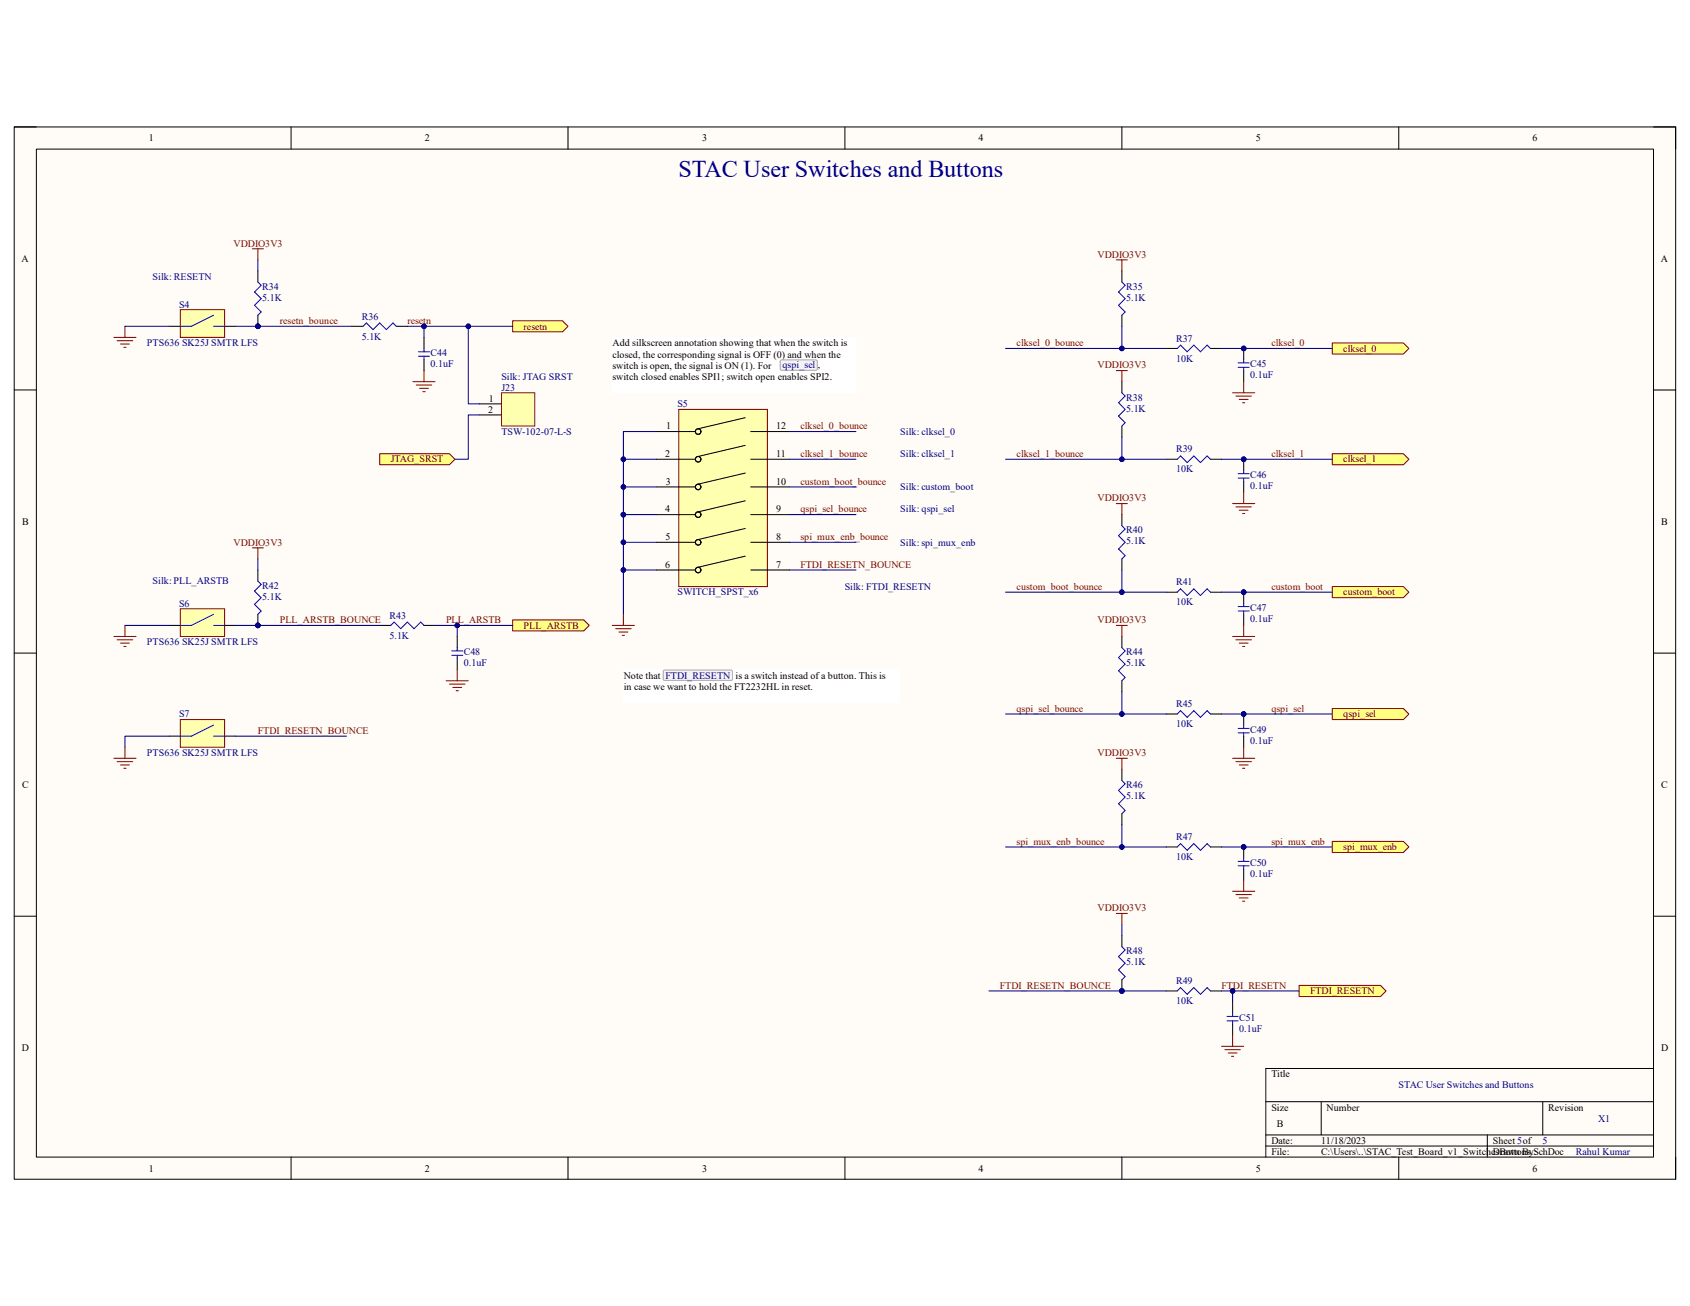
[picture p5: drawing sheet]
<svg xmlns="http://www.w3.org/2000/svg" width="279mm" height="216mm" viewBox="0 0 279 216" stroke-linecap="round" stroke-linejoin="round" font-family="sans-serif">
<path d="M2.3 21h274.7v173.9h-274.7z" fill-rule="evenodd" fill="#fffcf8"/>
<path d="M2.3 21h274.7v173.9h-274.7z" fill="none" stroke="#000" stroke-width=".17"/>
<path d="M6 24.6h267.4v166.7h-267.4z" fill-rule="evenodd" fill="#fffcf8"/>
<g fill="none" stroke="#000" stroke-width=".17">
<path d="M2.3 21h3.7M6 24.6h267.4v166.7h-267.4zM48.1 21v3.6M93.9 21v3.6M139.7 21v3.6M185.5 21v3.6M231.2 21v3.6M273.4 21h3.6v3.6M2.3 64.5h3.7M273.4 64.5h3.6M2.3 108h3.7M273.4 108h3.6"/>
<path d="M2.3 151.5h3.7M273.4 151.5h3.6M273.4 176.6h-64.1v14.7M48.1 191.3v3.6M93.9 191.3v3.6M139.7 191.3v3.6M185.5 191.3v3.6M209.3 182.1h64.1M209.3 187.6h64.1M209.3 189.5h64.1M218.4 182.1v5.5M231.2 191.3v3.6"/>
<path d="M245.9 187.6v3.7M255.1 182.1v5.5M277 191.3v3.6"/>
</g>
<path d="M29.8 51.2h7.3v4.6h-7.3z" fill-rule="evenodd" fill="#ffffb0"/>
<path d="M29.8 51.2h7.3v4.6h-7.3z" fill="none" stroke="#800000" stroke-width=".17"/>
<path d="M35.3 52.1l-3.7 1.8h-1.8M35.3 53.9h1.8" fill="none" stroke="#00f" stroke-width=".17"/>
<path d="M28 53.9h1.8M37.1 53.9h1.9" fill="none" stroke="#000" stroke-width=".17"/>
<circle cx="42.6" cy="53.9" r=".37" fill="#000080"/>
<circle cx="42.6" cy="53.9" r=".37" fill="none" stroke="#000080" stroke-width=".17"/>
<path d="M42.6 44.8v1.8M42.6 52.1v1.8" fill="none" stroke="#000" stroke-width=".17"/>
<circle cx="42.6" cy="53.9" r=".37" fill="#000080"/>
<circle cx="42.6" cy="53.9" r=".37" fill="none" stroke="#000080" stroke-width=".17"/>
<path d="M42.6 46.6l.6 .6-1.1 1.1 1.1 1.1-1.1 1.1 1.1 1.1-.6 .5M60 53.9l.6-.5 1.1 1.1 1.1-1.1 1.1 1.1 1.1-1.1 .5 .5M69.2 58.2h1.8M69.2 58.9h1.8M70.1 57.6v.6M70.1 58.9v.5" fill="none" stroke="#00f" stroke-width=".17"/>
<path d="M18.8 55.8h3.7M19.4 56.3h2.5M19.9 56.9h1.5M20.5 57.4h.3M20.7 53.9v1.9M41.7 41.1h1.8M42.6 41.1v1.9M68.3 63.1h3.6M68.8 63.6h2.6M69.4 64.2h1.4M69.9 64.7h.4M70.1 61.3v1.8" fill="none" stroke="#800000" stroke-width=".17"/>
<path d="M58.2 53.9h1.8M65.5 53.9h1.9M70.1 55.8v1.8M70.1 59.4v1.9" fill="none" stroke="#000" stroke-width=".17"/>
<path d="M29.8 100.6h7.3v4.6h-7.3z" fill-rule="evenodd" fill="#ffffb0"/>
<path d="M29.8 100.6h7.3v4.6h-7.3z" fill="none" stroke="#800000" stroke-width=".17"/>
<path d="M35.3 101.6l-3.7 1.8h-1.8M35.3 103.4h1.8" fill="none" stroke="#00f" stroke-width=".17"/>
<path d="M28 103.4h1.8M37.1 103.4h1.9" fill="none" stroke="#000" stroke-width=".17"/>
<circle cx="42.6" cy="103.4" r=".37" fill="#000080"/>
<circle cx="42.6" cy="103.4" r=".37" fill="none" stroke="#000080" stroke-width=".17"/>
<path d="M42.6 94.2v1.9M42.6 101.6v1.8" fill="none" stroke="#000" stroke-width=".17"/>
<circle cx="42.6" cy="103.4" r=".37" fill="#000080"/>
<circle cx="42.6" cy="103.4" r=".37" fill="none" stroke="#000080" stroke-width=".17"/>
<path d="M185.5 46.6l.5 .6-1.1 1.1 1.1 1.1-1.1 1.1 1.1 1.1-.5 .5M194.6 57.6l.6-.5 1.1 1.1 1.1-1.1 1.1 1.1 1.1-1.1 .5 .5M42.6 96.1l.6 .5-1.1 1.1 1.1 1.1-1.1 1.1 1.1 1.1-.6 .6M64.6 103.4l.6-.6 1.1 1.1 1.1-1.1 1.1 1.1 1-1.1 .6 .6M74.7 107.6h1.8M74.7 108.3h1.8M75.6 107.1v.5M75.6 108.3v.6" fill="none" stroke="#00f" stroke-width=".17"/>
<g fill="none" stroke="#800000" stroke-width=".17">
<path d="M184.6 43h1.8M185.5 43v1.8M41.7 90.6h1.8M42.6 90.6v1.8M18.8 105.2h3.7M19.4 105.8h2.5M19.9 106.3h1.5M20.5 106.9h.3M20.7 103.4v1.8M73.8 112.5h3.6M74.3 113.1h2.6M74.9 113.6h1.4"/>
<path d="M75.4 114.2h.4M75.6 110.7v1.8M101.2 103.4h3.7M101.8 103.9h2.5M102.3 104.5h1.5M102.9 105h.3M103.1 101.6v1.8"/>
</g>
<path d="M185.5 44.8v1.8M185.5 52.1v1.8M192.8 57.6h1.8M200.1 57.6h1.9M62.8 103.4h1.8M70.1 103.4h1.8M75.6 105.2v1.9M75.6 108.9v1.8" fill="none" stroke="#000" stroke-width=".17"/>
<circle cx="205.6" cy="57.6" r=".37" fill="#000080"/>
<circle cx="205.6" cy="57.6" r=".37" fill="none" stroke="#000080" stroke-width=".17"/>
<path d="M205.6 57.6v1.8" fill="none" stroke="#000" stroke-width=".17"/>
<circle cx="205.6" cy="57.6" r=".37" fill="#000080"/>
<circle cx="205.6" cy="57.6" r=".37" fill="none" stroke="#000080" stroke-width=".17"/>
<path d="M185.5 63.1v1.8M185.5 70.4v1.9M192.8 75.9h1.8M200.1 75.9h1.9M205.6 61.3v1.8" fill="none" stroke="#000" stroke-width=".17"/>
<path d="M204.7 60h1.8M205.6 59.4v.6M185.5 64.9l.5 .6-1.1 1.1 1.1 1.1-1.1 1.1 1.1 1.1-.5 .5M194.6 75.9l.6-.5 1.1 1.1 1.1-1.1 1.1 1.1 1.1-1.1 .5 .5M204.7 60.7h1.8M205.6 60.7v.6" fill="none" stroke="#00f" stroke-width=".17"/>
<path d="M184.6 61.3h1.8M185.5 61.3v1.8M203.8 64.9h3.6M204.3 65.5h2.6M204.9 66h1.4M205.4 66.6h.4M205.6 63.1v1.8" fill="none" stroke="#800000" stroke-width=".17"/>
<circle cx="205.6" cy="75.9" r=".37" fill="#000080"/>
<circle cx="205.6" cy="75.9" r=".37" fill="none" stroke="#000080" stroke-width=".17"/>
<path d="M205.6 75.9v1.9" fill="none" stroke="#000" stroke-width=".17"/>
<circle cx="205.6" cy="75.9" r=".37" fill="#000080"/>
<circle cx="205.6" cy="75.9" r=".37" fill="none" stroke="#000080" stroke-width=".17"/>
<path d="M205.6 79.6v1.8M185.5 85.1v1.8M185.5 92.4v1.8M192.8 97.9h1.8M200.1 97.9h1.9" fill="none" stroke="#000" stroke-width=".17"/>
<path d="M204.7 78.3h1.8M204.7 79h1.8M205.6 77.8v.5M205.6 79v.6M185.5 86.9l.5 .6-1.1 1.1 1.1 1.1-1.1 1.1 1.1 1.1-.5 .5M194.6 97.9l.6-.6 1.1 1.1 1.1-1.1 1.1 1.1 1.1-1.1 .5 .6" fill="none" stroke="#00f" stroke-width=".17"/>
<path d="M184.6 83.2h1.8M185.5 83.2v1.9M203.8 83.2h3.6M204.3 83.8h2.6M204.9 84.3h1.4M205.4 84.9h.4M205.6 81.4v1.8" fill="none" stroke="#800000" stroke-width=".17"/>
<circle cx="205.6" cy="97.9" r=".37" fill="#000080"/>
<circle cx="205.6" cy="97.9" r=".37" fill="none" stroke="#000080" stroke-width=".17"/>
<path d="M205.6 97.9v1.8" fill="none" stroke="#000" stroke-width=".17"/>
<circle cx="205.6" cy="97.9" r=".37" fill="#000080"/>
<circle cx="205.6" cy="97.9" r=".37" fill="none" stroke="#000080" stroke-width=".17"/>
<path d="M185.5 105.2v1.9M185.5 112.5v1.9M192.8 118h1.8M200.1 118h1.9M205.6 101.6v1.8" fill="none" stroke="#000" stroke-width=".17"/>
<path d="M205.6 99.7v.6M185.5 107.1l.5 .5-1.1 1.1 1.1 1.1-1.1 1.1 1.1 1.1-.5 .5M194.6 118l.6-.5 1.1 1.1 1.1-1.1 1.1 1.1 1.1-1.1 .5 .5M204.7 100.3h1.8M204.7 101h1.8M205.6 101v.6" fill="none" stroke="#00f" stroke-width=".17"/>
<path d="M184.6 103.4h1.8M185.5 103.4v1.8M203.8 105.2h3.6M204.3 105.8h2.6M204.9 106.3h1.4M205.4 106.9h.4M205.6 103.4v1.8" fill="none" stroke="#800000" stroke-width=".17"/>
<circle cx="205.6" cy="118" r=".37" fill="#000080"/>
<circle cx="205.6" cy="118" r=".37" fill="none" stroke="#000080" stroke-width=".17"/>
<path d="M205.6 118v1.9" fill="none" stroke="#000" stroke-width=".17"/>
<circle cx="205.6" cy="118" r=".37" fill="#000080"/>
<circle cx="205.6" cy="118" r=".37" fill="none" stroke="#000080" stroke-width=".17"/>
<path d="M205.6 121.7v1.8" fill="none" stroke="#000" stroke-width=".17"/>
<path d="M205.6 119.9v.5M204.7 120.4h1.8M204.7 121.1h1.8M205.6 121.1v.6" fill="none" stroke="#00f" stroke-width=".17"/>
<path d="M203.8 125.4h3.6M204.3 125.9h2.6M204.9 126.5h1.4M205.4 127h.4M205.6 123.5v1.9" fill="none" stroke="#800000" stroke-width=".17"/>
<path d="M84.8 53h8.2l.9 .9-.9 1h-8.2z" fill-rule="evenodd" fill="#ffff80"/>
<path d="M84.8 53h8.2l.9 .9-.9 1h-8.2z" fill="none" stroke="#800000" stroke-width=".17"/>
<path d="M84.8 102.5h11.7l.9 .9-.9 .9h-11.7z" fill-rule="evenodd" fill="#ffff80"/>
<path d="M84.8 102.5h11.7l.9 .9-.9 .9h-11.7z" fill="none" stroke="#800000" stroke-width=".17"/>
<path d="M220.3 56.7h11.7l.9 .9-.9 .9h-11.7z" fill-rule="evenodd" fill="#ffff80"/>
<path d="M220.3 56.7h11.7l.9 .9-.9 .9h-11.7z" fill="none" stroke="#800000" stroke-width=".17"/>
<path d="M220.3 75h11.7l.9 .9-.9 .9h-11.7z" fill-rule="evenodd" fill="#ffff80"/>
<path d="M220.3 75h11.7l.9 .9-.9 .9h-11.7z" fill="none" stroke="#800000" stroke-width=".17"/>
<path d="M220.3 97h11.7l.9 .9-.9 .9h-11.7z" fill-rule="evenodd" fill="#ffff80"/>
<path d="M220.3 97h11.7l.9 .9-.9 .9h-11.7z" fill="none" stroke="#800000" stroke-width=".17"/>
<path d="M220.3 117.1h11.7l.9 .9-.9 1h-11.7z" fill-rule="evenodd" fill="#ffff80"/>
<path d="M220.3 117.1h11.7l.9 .9-.9 1h-11.7z" fill="none" stroke="#800000" stroke-width=".17"/>
<path d="M101.2 55.8h40.3v9.1h-40.3z" fill-rule="evenodd" fill="#fff"/>
<path d="M101.2 55.8h40.3v9.1h-40.3z" fill="none" stroke="#fff" stroke-width=".17"/>
<path d="M129 59.6l5.9-.1 .2 .2v1.3l-.2 .2h-5.7l-.2-.2z" fill-rule="evenodd" fill="#f5f5f5"/>
<path d="M129 59.6l5.9-.1 .2 .2v1.3l-.2 .2h-5.7l-.2-.2z" fill="none" stroke="#a9a9a9" stroke-width=".17"/>
<path d="M82.9 64.9h5.5v5.5h-5.5z" fill-rule="evenodd" fill="#ffffb0"/>
<path d="M82.9 64.9h5.5v5.5h-5.5z" fill="none" stroke="#85200c" stroke-width=".17"/>
<path d="M79.3 66.8h3.6M79.3 68.6h3.6" fill="none" stroke="#000" stroke-width=".17"/>
<path d="M62.8 75h11.5l.9 .9-.9 .9h-11.5z" fill-rule="evenodd" fill="#ffff80"/>
<path d="M62.8 75h11.5l.9 .9-.9 .9h-11.5z" fill="none" stroke="#800000" stroke-width=".17"/>
<circle cx="185.5" cy="163.8" r=".37" fill="#000080"/>
<circle cx="185.5" cy="163.8" r=".37" fill="none" stroke="#000080" stroke-width=".17"/>
<path d="M185.5 154.7v1.8M185.5 162v1.8" fill="none" stroke="#000" stroke-width=".17"/>
<circle cx="185.5" cy="163.8" r=".37" fill="#000080"/>
<circle cx="185.5" cy="163.8" r=".37" fill="none" stroke="#000080" stroke-width=".17"/>
<path d="M185.5 156.5l.5 .5-1.1 1.1 1.1 1.1-1.1 1.1 1.1 1.1-.5 .6M194.6 163.8l.6-.5 1.1 1.1 1.1-1.1 1.1 1.1 1.1-1.1 .5 .5M202.9 168h1.8M202.9 168.8h1.8M203.8 167.5v.5M203.8 168.8v.5" fill="none" stroke="#00f" stroke-width=".17"/>
<path d="M184.6 151h1.8M185.5 151v1.8M202 173h3.6M202.5 173.5h2.6M203.1 174.1h1.4M203.6 174.6h.4M203.8 171.1v1.9" fill="none" stroke="#800000" stroke-width=".17"/>
<path d="M192.8 163.8h1.8M200.1 163.8h1.9M203.8 165.7v1.8M203.8 169.3v1.8" fill="none" stroke="#000" stroke-width=".17"/>
<path d="M214.8 162.9h13.4l1 .9-1 .9h-13.4z" fill-rule="evenodd" fill="#ffff80"/>
<path d="M214.8 162.9h13.4l1 .9-1 .9h-13.4z" fill="none" stroke="#800000" stroke-width=".17"/>
<path d="M112.2 67.7h14.7v29.3h-14.7z" fill-rule="evenodd" fill="#ffffb0"/>
<path d="M112.2 67.7h14.7v29.3h-14.7zM184.6 125.4h1.8M185.5 125.4v1.8" fill="none" stroke="#800000" stroke-width=".17"/>
<g fill="none" stroke="#000" stroke-width=".17">
<path d="M108.6 71.3h6.4M108.6 75.9h6.4M123.2 73.6l-7.8 1.9M123.2 69.1l-7.8 1.8M123.2 78.2l-7.8 1.8M124.1 71.3h6.4M124.1 75.9h6.4M108.6 80.5h6.4M108.6 85.1h6.4M108.6 89.7h6.4M108.6 94.2h6.4M123.2 82.8l-7.8 1.8"/>
<path d="M123.2 87.4l-7.8 1.8M123.2 91.9l-7.8 1.9M124.1 80.5h6.4M124.1 85.1h6.4M124.1 89.7h6.4M124.1 94.2h6.4M185.5 127.2v1.8M185.5 134.5v1.9M192.8 140h1.8M200.1 140h1.9"/>
<circle cx="115.4" cy="71.3" r=".46"/>
<circle cx="115.4" cy="75.9" r=".46"/>
<circle cx="115.4" cy="80.5" r=".46"/>
<circle cx="115.4" cy="85.1" r=".46"/>
<circle cx="115.4" cy="89.7" r=".46"/>
<circle cx="115.4" cy="94.2" r=".46"/>
</g>
<path d="M185.5 129l.5 .6-1.1 1.1 1.1 1.1-1.1 1.1 1.1 1.1-.5 .5M194.6 140l.6-.5 1.1 1.1 1.1-1.1 1.1 1.1 1.1-1.1 .5 .5" fill="none" stroke="#00f" stroke-width=".17"/>
<circle cx="205.6" cy="140" r=".37" fill="#000080"/>
<circle cx="205.6" cy="140" r=".37" fill="none" stroke="#000080" stroke-width=".17"/>
<path d="M205.6 140v1.8" fill="none" stroke="#000" stroke-width=".17"/>
<circle cx="205.6" cy="140" r=".37" fill="#000080"/>
<circle cx="205.6" cy="140" r=".37" fill="none" stroke="#000080" stroke-width=".17"/>
<path d="M205.6 143.7v1.8" fill="none" stroke="#000" stroke-width=".17"/>
<path d="M204.7 142.4h1.8M204.7 143.1h1.8M205.6 141.8v.6M205.6 143.1v.6" fill="none" stroke="#00f" stroke-width=".17"/>
<path d="M203.8 147.3h3.6M204.3 147.9h2.6M204.9 148.4h1.4M205.4 149h.4M205.6 145.5v1.8" fill="none" stroke="#800000" stroke-width=".17"/>
<path d="M220.3 139.1h11.7l.9 .9-.9 .9h-11.7z" fill-rule="evenodd" fill="#ffff80"/>
<path d="M220.3 139.1h11.7l.9 .9-.9 .9h-11.7z" fill="none" stroke="#800000" stroke-width=".17"/>
<path d="M20.7 53.9h7.3M39 53.9h3.6M42.6 43v1.8" fill="none" stroke="#000080" stroke-width=".17"/>
<circle cx="42.6" cy="53.9" r=".37" fill="#000080"/>
<g fill="none" stroke="#000080" stroke-width=".17">
<path d="M42.6 53.9h15.6"/>
<circle cx="42.6" cy="53.9" r=".37"/>
</g>
<circle cx="42.6" cy="53.9" r=".37" fill="#000080"/>
<g fill="none" stroke="#000080" stroke-width=".17">
<path d="M42.6 92.4v1.8M20.7 103.4h7.3M39 103.4h3.6"/>
<circle cx="42.6" cy="53.9" r=".37"/>
</g>
<circle cx="42.6" cy="103.4" r=".37" fill="#000080"/>
<g fill="none" stroke="#000080" stroke-width=".17">
<path d="M42.6 103.4h20.2"/>
<circle cx="42.6" cy="103.4" r=".37"/>
</g>
<circle cx="42.6" cy="103.4" r=".37" fill="#000080"/>
<g fill="none" stroke="#000080" stroke-width=".17">
<path d="M130.5 71.3h11M130.5 75.9h11M103.1 85.1h5.5M130.5 80.5h11"/>
<circle cx="42.6" cy="103.4" r=".37"/>
</g>
<circle cx="103.1" cy="85.1" r=".37" fill="#000080"/>
<g fill="none" stroke="#000080" stroke-width=".17">
<path d="M103.1 80.5h5.5"/>
<circle cx="103.1" cy="85.1" r=".37"/>
</g>
<circle cx="103.1" cy="80.5" r=".37" fill="#000080"/>
<g fill="none" stroke="#000080" stroke-width=".17">
<path d="M103.1 75.9h5.5"/>
<circle cx="103.1" cy="80.5" r=".37"/>
</g>
<circle cx="103.1" cy="75.9" r=".37" fill="#000080"/>
<g fill="none" stroke="#000080" stroke-width=".17">
<path d="M202 57.6h18.3M130.5 85.1h11"/>
<circle cx="103.1" cy="75.9" r=".37"/>
</g>
<circle cx="205.6" cy="57.6" r=".37" fill="#000080"/>
<g fill="none" stroke="#000080" stroke-width=".17">
<path d="M185.5 53.9v3.7h7.3"/>
<circle cx="205.6" cy="57.6" r=".37"/>
</g>
<circle cx="185.5" cy="57.6" r=".37" fill="#000080"/>
<g fill="none" stroke="#000080" stroke-width=".17">
<path d="M166.2 57.6h19.3"/>
<circle cx="185.5" cy="57.6" r=".37"/>
</g>
<circle cx="185.5" cy="57.6" r=".37" fill="#000080"/>
<g fill="none" stroke="#000080" stroke-width=".17">
<path d="M202 75.9h18.3"/>
<circle cx="185.5" cy="57.6" r=".37"/>
</g>
<circle cx="205.6" cy="75.9" r=".37" fill="#000080"/>
<g fill="none" stroke="#000080" stroke-width=".17">
<path d="M185.5 72.3v3.6h7.3"/>
<circle cx="205.6" cy="75.9" r=".37"/>
</g>
<circle cx="185.5" cy="75.9" r=".37" fill="#000080"/>
<g fill="none" stroke="#000080" stroke-width=".17">
<path d="M166.2 75.9h19.3"/>
<circle cx="185.5" cy="75.9" r=".37"/>
</g>
<circle cx="185.5" cy="75.9" r=".37" fill="#000080"/>
<g fill="none" stroke="#000080" stroke-width=".17">
<path d="M202 97.9h18.3"/>
<circle cx="185.5" cy="75.9" r=".37"/>
</g>
<circle cx="205.6" cy="97.9" r=".37" fill="#000080"/>
<g fill="none" stroke="#000080" stroke-width=".17">
<path d="M185.5 94.2v3.7h7.3"/>
<circle cx="205.6" cy="97.9" r=".37"/>
</g>
<circle cx="185.5" cy="97.9" r=".37" fill="#000080"/>
<g fill="none" stroke="#000080" stroke-width=".17">
<path d="M166.2 97.9h19.3"/>
<circle cx="185.5" cy="97.9" r=".37"/>
</g>
<circle cx="185.5" cy="97.9" r=".37" fill="#000080"/>
<g fill="none" stroke="#000080" stroke-width=".17">
<path d="M202 118h18.3"/>
<circle cx="185.5" cy="97.9" r=".37"/>
</g>
<circle cx="205.6" cy="118" r=".37" fill="#000080"/>
<g fill="none" stroke="#000080" stroke-width=".17">
<path d="M185.5 114.4v3.6h7.3"/>
<circle cx="205.6" cy="118" r=".37"/>
</g>
<circle cx="185.5" cy="118" r=".37" fill="#000080"/>
<g fill="none" stroke="#000080" stroke-width=".17">
<path d="M166.2 118h19.3"/>
<circle cx="185.5" cy="118" r=".37"/>
</g>
<circle cx="185.5" cy="118" r=".37" fill="#000080"/>
<g fill="none" stroke="#000080" stroke-width=".17">
<path d="M75.6 103.4h9.2"/>
<circle cx="185.5" cy="118" r=".37"/>
</g>
<circle cx="75.6" cy="103.4" r=".37" fill="#000080"/>
<g fill="none" stroke="#000080" stroke-width=".17">
<path d="M70.1 53.9v1.9"/>
<circle cx="75.6" cy="103.4" r=".37"/>
</g>
<circle cx="70.1" cy="53.9" r=".37" fill="#000080"/>
<g fill="none" stroke="#000080" stroke-width=".17">
<path d="M77.4 53.9v12.9h1.9"/>
<circle cx="70.1" cy="53.9" r=".37"/>
</g>
<circle cx="77.4" cy="53.9" r=".37" fill="#000080"/>
<g fill="none" stroke="#000080" stroke-width=".17">
<path d="M67.4 53.9h17.3"/>
<circle cx="77.4" cy="53.9" r=".37"/>
</g>
<circle cx="70.1" cy="53.9" r=".37" fill="#000080"/>
<circle cx="70.1" cy="53.9" r=".37" fill="none" stroke="#000080" stroke-width=".17"/>
<circle cx="77.4" cy="53.9" r=".37" fill="#000080"/>
<g fill="none" stroke="#000080" stroke-width=".17">
<path d="M79.3 68.6h-1.9v7.3h-2.2M185.5 152.8v1.9M185.5 163.8h7.3"/>
<circle cx="77.4" cy="53.9" r=".37"/>
</g>
<circle cx="185.5" cy="163.8" r=".37" fill="#000080"/>
<g fill="none" stroke="#000080" stroke-width=".17">
<path d="M203.8 163.8h11"/>
<circle cx="185.5" cy="163.8" r=".37"/>
</g>
<circle cx="203.8" cy="163.8" r=".37" fill="#000080"/>
<g fill="none" stroke="#000080" stroke-width=".17">
<path d="M202 163.8h1.8v1.9"/>
<circle cx="203.8" cy="163.8" r=".37"/>
</g>
<circle cx="203.8" cy="163.8" r=".37" fill="#000080"/>
<g fill="none" stroke="#000080" stroke-width=".17">
<path d="M71.9 103.4h3.7v1.8"/>
<circle cx="203.8" cy="163.8" r=".37"/>
</g>
<circle cx="75.6" cy="103.4" r=".37" fill="#000080"/>
<g fill="none" stroke="#000080" stroke-width=".17">
<path d="M108.6 71.3h-5.5v13.8"/>
<circle cx="75.6" cy="103.4" r=".37"/>
</g>
<circle cx="103.1" cy="75.9" r=".37" fill="#000080"/>
<circle cx="103.1" cy="75.9" r=".37" fill="none" stroke="#000080" stroke-width=".17"/>
<circle cx="103.1" cy="80.5" r=".37" fill="#000080"/>
<circle cx="103.1" cy="80.5" r=".37" fill="none" stroke="#000080" stroke-width=".17"/>
<circle cx="103.1" cy="85.1" r=".37" fill="#000080"/>
<g fill="none" stroke="#000080" stroke-width=".17">
<path d="M103.1 85.1v4.6"/>
<circle cx="103.1" cy="85.1" r=".37"/>
</g>
<circle cx="103.1" cy="89.7" r=".37" fill="#000080"/>
<circle cx="103.1" cy="89.7" r=".37" fill="none" stroke="#000080" stroke-width=".17"/>
<circle cx="103.1" cy="85.1" r=".37" fill="#000080"/>
<g fill="none" stroke="#000080" stroke-width=".17">
<path d="M103.1 94.2h5.5"/>
<circle cx="103.1" cy="85.1" r=".37"/>
</g>
<circle cx="103.1" cy="94.2" r=".37" fill="#000080"/>
<g fill="none" stroke="#000080" stroke-width=".17">
<path d="M130.5 89.7h11M202 140h18.3"/>
<circle cx="103.1" cy="94.2" r=".37"/>
</g>
<circle cx="205.6" cy="140" r=".37" fill="#000080"/>
<g fill="none" stroke="#000080" stroke-width=".17">
<path d="M185.5 136.4v3.6h7.3"/>
<circle cx="205.6" cy="140" r=".37"/>
</g>
<circle cx="185.5" cy="140" r=".37" fill="#000080"/>
<g fill="none" stroke="#000080" stroke-width=".17">
<path d="M166.2 140h19.3"/>
<circle cx="185.5" cy="140" r=".37"/>
</g>
<circle cx="185.5" cy="140" r=".37" fill="#000080"/>
<g fill="none" stroke="#000080" stroke-width=".17">
<path d="M130.5 94.2h11M163.5 163.8h22"/>
<circle cx="185.5" cy="140" r=".37"/>
</g>
<circle cx="185.5" cy="163.8" r=".37" fill="#000080"/>
<g fill="none" stroke="#000080" stroke-width=".17">
<path d="M108.6 89.7h-5.5v11.9"/>
<circle cx="185.5" cy="163.8" r=".37"/>
</g>
<circle cx="103.1" cy="89.7" r=".37" fill="#000080"/>
<circle cx="103.1" cy="89.7" r=".37" fill="none" stroke="#000080" stroke-width=".17"/>
<circle cx="103.1" cy="94.2" r=".37" fill="#000080"/>
<circle cx="103.1" cy="94.2" r=".37" fill="none" stroke="#000080" stroke-width=".17"/>
<path d="M103.1 110.7h45.7v5.5h-45.7z" fill-rule="evenodd" fill="#fff"/>
<path d="M103.1 110.7h45.7v5.5h-45.7z" fill="none" stroke="#fff" stroke-width=".17"/>
<path d="M109.7 110.8h11.2l.2 .2v1.3l-.2 .2h-11l-.3-.2z" fill-rule="evenodd" fill="#f5f5f5"/>
<path d="M109.7 110.8h11.2l.2 .2v1.3l-.2 .2h-11l-.3-.2z" fill="none" stroke="#a9a9a9" stroke-width=".17"/>
<path d="M29.8 119h7.3v4.5h-7.3z" fill-rule="evenodd" fill="#ffffb0"/>
<path d="M29.8 119h7.3v4.5h-7.3zM18.8 125.4h3.7M19.4 125.9h2.5M19.9 126.5h1.5M20.5 127h.3M20.7 123.5v1.9" fill="none" stroke="#800000" stroke-width=".17"/>
<path d="M35.3 119.9l-3.7 1.8h-1.8M35.3 121.7h1.8" fill="none" stroke="#00f" stroke-width=".17"/>
<path d="M28 121.7h1.8M37.1 121.7h1.9" fill="none" stroke="#000" stroke-width=".17"/>
<path d="M28 121.7h-7.3v1.8M39 121.7h18.3" fill="none" stroke="#000080" stroke-width=".17"/>
<text font-size="4" fill="#000080" x="112.2" y="29.3">STAC User Switches and Buttons</text>
<g font-size="1.7">
<text x="24.6" y="23.4">1</text>
<text x="70.2" y="23.4">2</text>
<text x="116.1" y="23.4">3</text>
<text x="161.8" y="23.4">4</text>
<text x="207.6" y="23.4">5</text>
<text x="253.4" y="23.4">6</text>
<text x="3.6" y="43.3">A</text>
<text x="274.6" y="43.3">A</text>
<text x="101.3" y="57.2">Add silkscreen annotation showing that when the switch is</text>
<text x="101.3" y="59.1">closed, the corresponding signal is OFF (0) and when the</text>
<text x="101.3" y="61">switch is open, the signal is ON (1). For</text>
<text x="101.3" y="62.8">switch closed enables SPI1; switch open enables SPI2.</text>
<text x="80.7" y="68.2">2</text>
<text x="80.8" y="66.4">1</text>
<text x="110.1" y="71">1</text>
<text x="128.3" y="71">12</text>
<text x="110" y="75.6">2</text>
<text x="128.3" y="75.6">11</text>
<text x="110.1" y="80.1">3</text>
<text x="128.3" y="80.1">10</text>
<text x="3.6" y="86.7">B</text>
<text x="110" y="84.7">4</text>
<text x="110" y="89.3">5</text>
<text x="128.3" y="84.7">9</text>
<text x="128.3" y="89.3">8</text>
<text x="274.7" y="86.7">B</text>
<text x="110" y="93.9">6</text>
<text x="128.3" y="93.9">7</text>
<text x="103.1" y="112.2">Note that FTDI_RESETN is a switch instead of a button. This is</text>
<text x="103.1" y="114">in case we want to hold the FT2232HL in reset.</text>
<text x="3.6" y="130.3">C</text>
<text x="274.7" y="130.3">C</text>
<text x="3.6" y="173.7">D</text>
<text x="274.6" y="173.7">D</text>
<text x="210.2" y="178.1">Title</text>
<text x="210.2" y="183.6">Size</text>
<text x="219.3" y="183.6">Number</text>
<text x="256" y="183.6">Revision</text>
<text x="210.2" y="189.1">Date:</text>
<text x="210.2" y="190.9">File:</text>
<text x="211.1" y="186.4">B</text>
<text x="218.4" y="189.1">11/18/2023</text>
<text x="218.4" y="190.9">C:\Users\..\STAC_Test_Board_v1_SwitchesButtons.SchDoc</text>
<text x="246.8" y="190.9">Drawn By:</text>
<text x="246.8" y="189.1">Sheet 5of</text>
<text x="24.6" y="193.7">1</text>
<text x="70.2" y="193.7">2</text>
<text x="116.1" y="193.7">3</text>
<text x="161.8" y="193.7">4</text>
<text x="207.6" y="193.7">5</text>
<text x="253.4" y="193.7">6</text>
</g>
<g font-size="1.7" fill="#800000">
<text x="38.6" y="40.8">VDDIO3V3</text>
<text x="181.4" y="42.6">VDDIO3V3</text>
<text x="46.3" y="53.6">resetn_bounce</text>
<text x="67.4" y="53.6">resetn</text>
<text x="86.6" y="54.5">resetn</text>
<text x="168.1" y="57.2">clksel_0_bounce</text>
<text x="210.2" y="57.2">clksel_0</text>
<text x="222.1" y="58.2">clksel_0</text>
<text x="181.4" y="60.9">VDDIO3V3</text>
<text x="132.3" y="71">clksel_0_bounce</text>
<text x="64.6" y="76.5">JTAG_SRST</text>
<text x="132.3" y="75.6">clksel_1_bounce</text>
<text x="168.1" y="75.6">clksel_1_bounce</text>
<text x="210.2" y="75.6">clksel_1</text>
<text x="222.1" y="76.5">clksel_1</text>
<text x="132.3" y="80.1">custom_boot_bounce</text>
<text x="181.4" y="82.9">VDDIO3V3</text>
<text x="132.3" y="84.7">qspi_sel_bounce</text>
<text x="132.3" y="89.3">spi_mux_enb_bounce</text>
<text x="38.6" y="90.2">VDDIO3V3</text>
<text x="132.3" y="93.9">FTDI_RESETN_BOUNCE</text>
<text x="168.1" y="97.5">custom_boot_bounce</text>
<text x="210.2" y="97.5">custom_boot</text>
<text x="222.1" y="98.4">custom_boot</text>
<text x="46.3" y="103">PLL_ARSTB_BOUNCE</text>
<text x="73.7" y="103">PLL_ARSTB</text>
<text x="86.6" y="103.9">PLL_ARSTB</text>
<text x="181.4" y="103">VDDIO3V3</text>
<text x="168.1" y="117.6">qspi_sel_bounce</text>
<text x="210.2" y="117.6">qspi_sel</text>
<text x="222.1" y="118.6">qspi_sel</text>
<text x="42.6" y="121.3">FTDI_RESETN_BOUNCE</text>
<text x="181.4" y="125">VDDIO3V3</text>
<text x="168.1" y="139.7">spi_mux_enb_bounce</text>
<text x="210.2" y="139.7">spi_mux_enb</text>
<text x="222.1" y="140.5">spi_mux_enb</text>
<text x="181.4" y="150.6">VDDIO3V3</text>
<text x="165.3" y="163.4">FTDI_RESETN_BOUNCE</text>
<text x="201.9" y="163.4">FTDI_RESETN</text>
<text x="216.6" y="164.4">FTDI_RESETN</text>
</g>
<g font-size="1.7" fill="#000080">
<text x="25.2" y="46.2">Silk: RESETN</text>
<text x="43.3" y="47.9">R34</text>
<text x="186.2" y="47.9">R35</text>
<text x="29.6" y="50.8">S4</text>
<text x="43.3" y="49.7">5.1K</text>
<text x="59.8" y="52.8">R36</text>
<text x="186.2" y="49.7">5.1K</text>
<text x="24.3" y="57.2">PTS636 SK25J SMTR LFS</text>
<text x="59.8" y="56.1">5.1K</text>
<text x="71.2" y="58.9">C44</text>
<text x="194.4" y="56.5">R37</text>
<text x="194.4" y="59.8">10K</text>
<text x="71.2" y="60.7">0.1uF</text>
<text x="82.9" y="64.6">J23</text>
<text x="82.9" y="62.7">Silk: JTAG SRST</text>
<text x="206.7" y="60.7">C45</text>
<text x="206.7" y="62.5">0.1uF</text>
<text x="82.9" y="71.9">TSW-102-07-L-S</text>
<text x="112" y="67.3">S5</text>
<text x="148.8" y="71.9">Silk: clksel_0</text>
<text x="186.2" y="66.2">R38</text>
<text x="186.2" y="68">5.1K</text>
<text x="148.8" y="75.6">Silk: clksel_1</text>
<text x="194.4" y="74.8">R39</text>
<text x="148.8" y="81">Silk: custom_boot</text>
<text x="194.4" y="78.1">10K</text>
<text x="206.7" y="79">C46</text>
<text x="206.7" y="80.9">0.1uF</text>
<text x="148.8" y="84.7">Silk: qspi_sel</text>
<text x="186.2" y="88.2">R40</text>
<text x="148.8" y="90.2">Silk: spi_mux_enb</text>
<text x="186.2" y="90">5.1K</text>
<text x="25.2" y="96.6">Silk: PLL_ARSTB</text>
<text x="29.6" y="100.3">S6</text>
<text x="43.3" y="97.3">R42</text>
<text x="43.3" y="99.2">5.1K</text>
<text x="112" y="98.4">SWITCH_SPST_x6</text>
<text x="139.7" y="97.5">Silk: FTDI_RESETN</text>
<text x="194.4" y="96.8">R41</text>
<text x="194.4" y="100.1">10K</text>
<text x="206.7" y="101">C47</text>
<text x="24.3" y="106.7">PTS636 SK25J SMTR LFS</text>
<text x="64.4" y="102.3">R43</text>
<text x="64.4" y="105.6">5.1K</text>
<text x="206.7" y="102.8">0.1uF</text>
<text x="76.7" y="108.3">C48</text>
<text x="76.7" y="110.2">0.1uF</text>
<text x="186.2" y="108.3">R44</text>
<text x="186.2" y="110.2">5.1K</text>
<text x="29.6" y="118.6">S7</text>
<text x="194.4" y="116.9">R45</text>
<text x="24.3" y="125">PTS636 SK25J SMTR LFS</text>
<text x="194.4" y="120.2">10K</text>
<text x="206.7" y="121.2">C49</text>
<text x="206.7" y="123">0.1uF</text>
<text x="186.2" y="130.3">R46</text>
<text x="186.2" y="132.1">5.1K</text>
<text x="194.4" y="138.9">R47</text>
<text x="194.4" y="142.2">10K</text>
<text x="206.7" y="143.1">C50</text>
<text x="206.7" y="144.9">0.1uF</text>
<text x="186.2" y="157.8">R48</text>
<text x="186.2" y="159.6">5.1K</text>
<text x="194.4" y="162.7">R49</text>
<text x="194.4" y="166">10K</text>
<text x="204.9" y="168.7">C51</text>
<text x="204.9" y="170.6">0.1uF</text>
<text x="231.2" y="179.9">STAC User Switches and Buttons</text>
<text x="264.2" y="185.4">X1</text>
<text x="255" y="189.1">5</text>
<text x="260.5" y="190.9">Rahul Kumar</text>
</g>
<text font-size="1.7" fill="#00008b" x="129.4" y="60.9">qspi_sel ,</text>
</svg>
